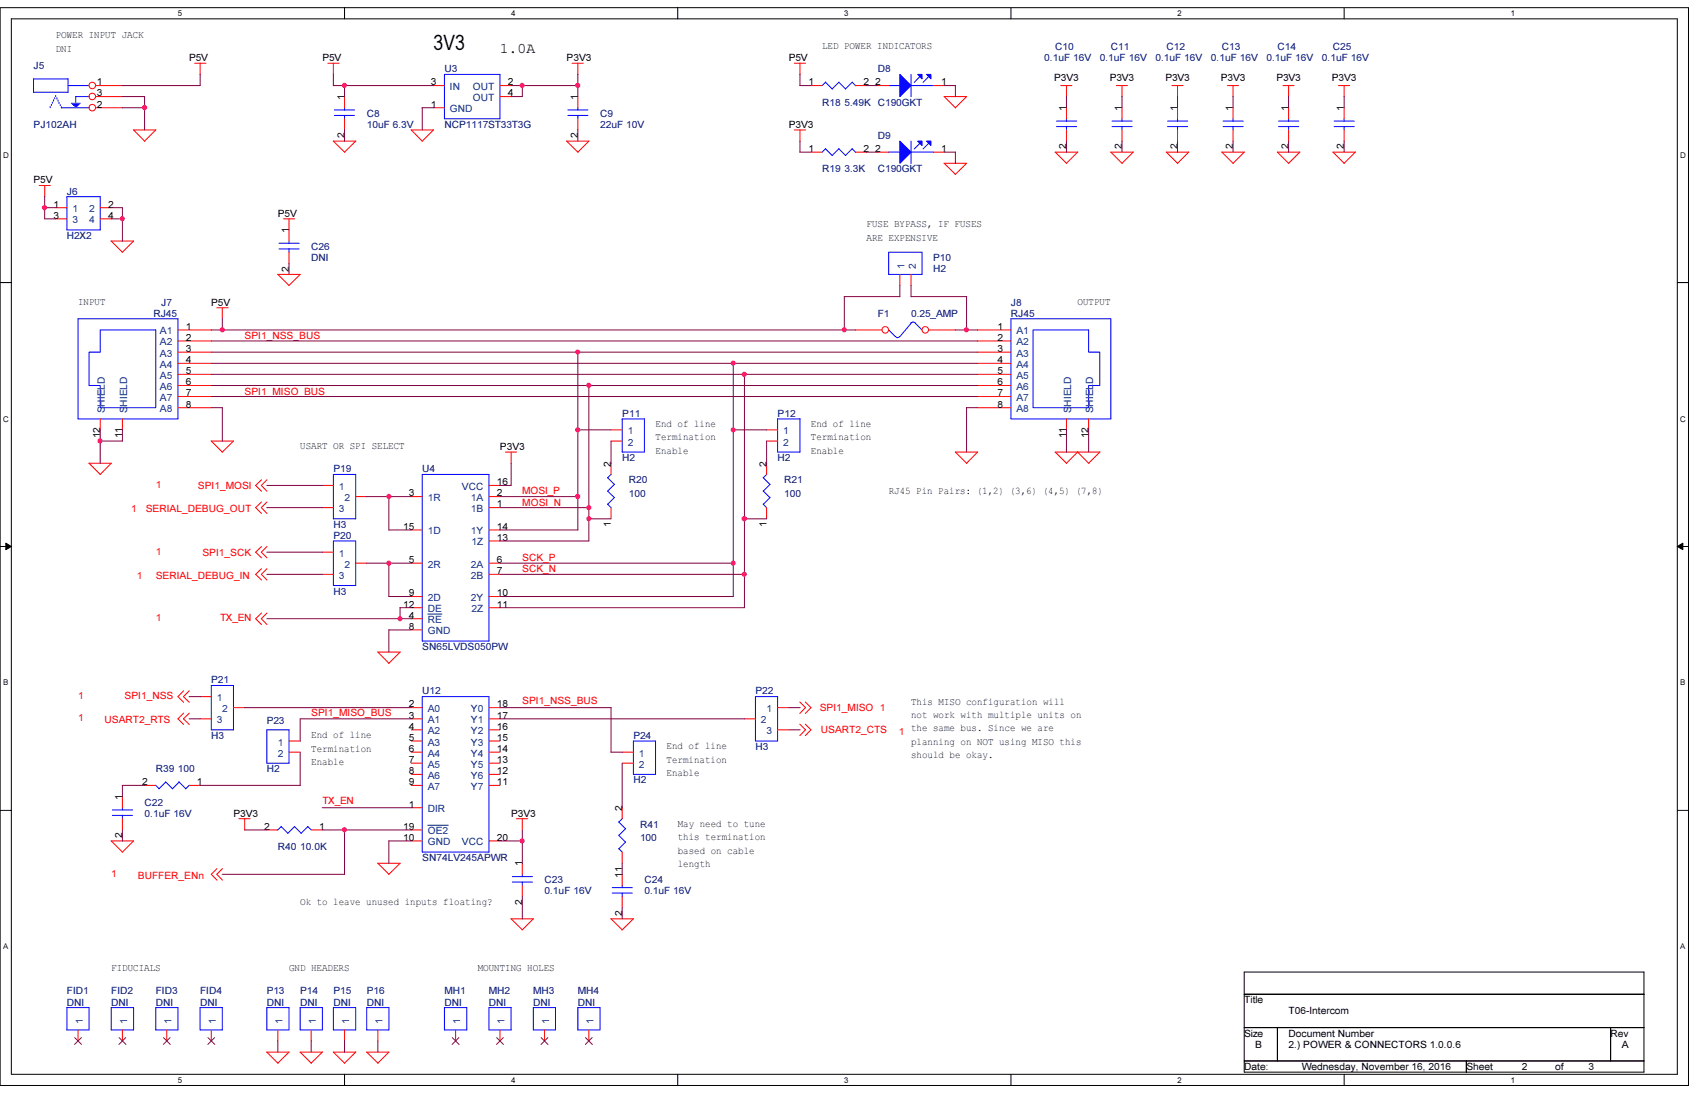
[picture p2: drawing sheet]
<svg xmlns="http://www.w3.org/2000/svg" width="432mm" height="279mm" viewBox="0 0 432 279" stroke-linecap="round" stroke-linejoin="round" font-family="sans-serif">
<path d="M0 1.9h428.6v273.6h-428.6zM2.9 4.8h422.9v267.8h-422.9z" fill="none" stroke="#000" stroke-width=".25"/>
<g fill="#fff">
<path d="M45.2 2.3h1.1v2.2h-1.1z"/>
<path d="M45.2 273h1.1v2.2h-1.1z"/>
</g>
<path d="M87.5 1.9v2.9M87.5 272.6v2.9" fill="none" stroke="#000" stroke-width=".25"/>
<g fill="#fff">
<path d="M129.8 2.3h1.1v2.2h-1.1z"/>
<path d="M129.8 273h1.1v2.2h-1.1z"/>
</g>
<path d="M172 1.9v2.9M172 272.6v2.9" fill="none" stroke="#000" stroke-width=".25"/>
<g fill="#fff">
<path d="M214.3 2.3h1.1v2.2h-1.1z"/>
<path d="M214.3 273h1.1v2.2h-1.1z"/>
</g>
<path d="M256.6 1.9v2.9M256.6 272.6v2.9" fill="none" stroke="#000" stroke-width=".25"/>
<g fill="#fff">
<path d="M298.9 2.3h1.1v2.2h-1.1z"/>
<path d="M298.9 273h1.1v2.2h-1.1z"/>
</g>
<path d="M341.2 1.9v2.9M341.2 272.6v2.9" fill="none" stroke="#000" stroke-width=".25"/>
<g fill="#fff">
<path d="M383.5 2.3h1.1v2.2h-1.1z"/>
<path d="M383.5 273h1.1v2.2h-1.1z"/>
<path d="M.8 38.2h1.4v2.3h-1.4z"/>
<path d="M426.5 38.2h1.4v2.3h-1.4z"/>
<path d="M.8 105.2h1.4v2.2h-1.4z"/>
<path d="M426.5 105.2h1.4v2.2h-1.4z"/>
</g>
<path d="M0 71.7h2.9M425.8 71.7h2.8" fill="none" stroke="#000" stroke-width=".25"/>
<g fill="#fff">
<path d="M.8 172.1h1.3v2.3h-1.3z"/>
<path d="M426.5 172.1h1.3v2.3h-1.3z"/>
</g>
<path d="M0 138.7h2.9M1.5 137.8l1.4 .9-1.4 .8zM425.8 138.7l1.4-.9v1.7zM425.8 138.7h2.8" fill="none" stroke="#000" stroke-width=".25"/>
<path d="M1.5 137.8l1.4 .9-1.4 .8zM425.8 138.7l1.4-.9v1.7z" fill="#000"/>
<g fill="#fff">
<path d="M.8 239.1h1.3v2.2h-1.3z"/>
<path d="M426.5 239.1h1.3v2.2h-1.3z"/>
</g>
<path d="M0 205.7h2.9M425.8 205.7h2.8M315.8 246.7h101.5v25.4h-101.5zM315.8 252.3h101.5M315.8 260.8h101.5M315.8 269.2h101.5M324.3 260.8v8.4M372.2 269.2v2.9M408.9 260.8v8.4" fill="none" stroke="#000" stroke-width=".25"/>
<g fill="none" stroke="#f00" stroke-width=".25">
<path d="M49.4 16h2.9M50.8 16v2.9M83.2 16h2.9M84.6 16v2.9M145.2 16h2.9M146.7 16v2.9M201.6 16h2.9M203.1 16v2.9M24.3 24.5h6.8M24.3 21.7h6.8M24.3 27.3h6.8M39.5 33h-5.6l2.8 2.9"/>
<path d="M39.6 32.9l-2.9 2.9M87.5 24.5v2.8M87.5 30.1v2.9M90.3 35.8h-5.7l2.9 2.9M90.3 35.8l-2.8 2.8M104.4 33h5.6M104.4 33l2.8 2.9M110.1 32.9l-2.9 2.9M143.8 35.8h5.7M143.8 35.8l2.9 2.9M149.5 35.8l-2.8 2.8M201.6 33h2.9"/>
<path d="M203.1 33v2.9M205.9 21.7h2.8M217.2 21.7h2.8M239.6 24.5l2.9 2.8M239.7 24.5h5.7M245.4 24.5l-2.9 2.9M267.8 38.6h5.8l-2.9 2.8M267.9 38.6l2.9 2.9M269.3 21.7h2.8M270.7 21.7v2.9M283.4 21.7h2.8M284.8 21.7v2.9"/>
<path d="M284.8 27.3v2.8M284.8 33v2.8M297.5 21.7h2.8M298.9 21.7v2.9M298.9 27.3v2.8M298.9 33v2.8M310.1 38.6h5.7M310.2 38.6l2.9 2.9M311.6 21.7h2.8M313 21.7v2.9M313 27.3v2.8M313 33v2.8"/>
<path d="M315.9 38.6l-2.9 2.8M324.2 38.6h5.7M324.3 38.6l2.9 2.9M325.7 21.7h2.8M327.1 21.7v2.9M330 38.6l-2.9 2.8M338.3 38.6h5.7M338.4 38.6l2.8 2.9M339.8 21.7h2.8M341.2 21.7v2.9M341.2 27.3v2.8M341.2 33v2.8"/>
<path d="M344.1 38.6l-2.9 2.8M9.9 47.1h2.9M11.3 47.1v2.9M72 55.5h2.8M73.4 55.5v2.9M239.6 41.4l2.9 2.8M239.7 41.4h5.7M245.4 41.4l-2.9 2.9M284.8 41.4l2.9-2.8h-5.8l3 2.9M298.9 41.4l2.9-2.8h-5.8l3 2.9M28.2 61.1l2.9 2.9M28.2 61.2h5.8"/>
<path d="M33.9 61.2l-2.9 2.9M55 78.1h2.9M56.4 78.1v2.8M73.4 72.4l-2.9-2.8h5.7l-2.9 2.9M28.2 117.6l-2.8 2.8M28.3 117.6h-5.7l2.8 2.8M53.6 111.9l2.8 2.8 2.9-2.8M53.6 111.9h5.7M128.3 114.7h2.8M129.8 114.7v2.9M155.1 111.9h2.8M155.1 109.1h2.8"/>
<path d="M194.6 111.9h2.8M194.6 109.1h2.8M194.6 117.6v2.8M242.5 114.7h5.7M242.5 114.7l2.9 2.9M248.2 114.7l-2.8 2.9M267.8 114.7h11.4M267.9 114.7l2.9 2.9M273.6 114.7l2.8 2.9M273.6 114.7l-2.9 2.9M279.2 114.7l-2.8 2.9M66.4 138.7l-1.5 1.4 1.5 1.5"/>
<path d="M66.4 121.8l-1.5 1.4 1.5 1.5M66.4 127.4l-1.5 1.4 1.5 1.5M67.8 138.7l-1.5 1.4 1.5 1.5M67.8 121.8l-1.5 1.4 1.5 1.5M67.8 127.4l-1.5 1.4 1.5 1.5M194.6 128.8v2.9M66.4 155.6l-1.5 1.4 1.5 1.5M66.4 144.3l-1.5 1.5 1.5 1.4M67.8 155.6l-1.5 1.4 1.5 1.5M67.8 144.3l-1.5 1.5 1.5 1.4M81.8 140.1h2.8M81.8 145.8h2.8"/>
<path d="M90.3 142.9h2.8M46.6 175.3l-1.4 1.5 1.4 1.4M48 175.3l-1.4 1.5 1.4 1.4M95.9 165.4l2.8 2.9M95.9 165.5h5.7M101.6 165.5l-2.9 2.9M203 178.1l1.5 1.5-1.5 1.5M204.4 178.1l1.5 1.5-1.5 1.5M46.6 181l-1.4 1.4 1.4 1.5M48 181l-1.4 1.4 1.4 1.5M157.9 190.9h2.9M157.9 193.7h2.9"/>
<path d="M203 183.8l1.5 1.4-1.5 1.5M204.4 183.8l1.5 1.4-1.5 1.5M28.2 213.4l2.9 2.8M28.2 213.4h5.8M31.1 202.1v2.9M31.1 207.8v2.8M33.9 213.4l-2.9 2.9M60.6 207.8h2.9M62.1 207.8v2.9M95.9 219l2.8 2.9M95.9 219.1h5.7M101.6 219.1l-2.9 2.8"/>
<path d="M131.1 207.8h2.9M132.6 207.8v2.9M157.9 205v2.8M157.9 216.2v2.9M55.1 220.4l-1.5 1.5 1.5 1.5M56.5 220.4l-1.5 1.5 1.5 1.5M129.7 233.1l2.9 2.9M129.8 233.2h5.6M135.4 233.2l-2.9 2.8M155.1 233.1l2.8 2.9M155.1 233.2h5.7M157.9 221.9v2.8"/>
<path d="M157.9 227.5v2.8M160.8 233.2l-2.9 2.8M19.8 261.4v2.8M70.5 261.4v2.8M73.4 267h-5.7l2.9 2.8M73.4 267l-2.9 2.8M76.2 267h5.6M76.2 267l2.8 2.8M81.9 267l-2.9 2.8M90.3 267h-5.7l2.9 2.8M90.3 267l-2.8 2.8M93 267h5.7"/>
<path d="M93.1 267l2.9 2.8M95.9 261.4v2.8M98.8 267l-2.9 2.8M115.7 261.4v2.8M149.5 261.4v2.8"/>
<circle cx="23.4" cy="27.3" r=".83"/>
<circle cx="23.4" cy="24.5" r=".83"/>
<circle cx="23.4" cy="21.7" r=".83"/>
</g>
<g fill="none" stroke="#00f" stroke-width=".25">
<path d="M8.5 20v3.4M8.5 23.4h8.8M8.5 20h8.8M12.7 27v.3M13 26.5v.3M13.3 25.9v.3M13.6 25.3v.4M13.9 24.8v.3M14.1 24.2v.3M14.4 24.8v.3M14.7 25.4v.3M15 26v.2"/>
<path d="M15.3 26.5v.3M15.6 27.1v.3M15.6 27.3h7M17.2 21.7h5.4M17.3 20v1.5M17.3 21.7v1.8M18.1 26.2h2.3M18.4 26.5h1.7M18.6 26.8h1.2M19 27.1h.6M22.6 24.5h-3.4v1.5M84.9 29.3h5.1"/>
<path d="M84.9 27.9h5.1M87.5 27.3v.6M87.5 29.3v.8M209.6 20.8l-.9 .9M212.9 20.9l1.8 1.7M213 20.8l-1.7 1.8-1.8-1.7M216.3 20.9l.9 .9M216.4 20.8l-1.8 1.8M282.3 32.1h5.1M282.3 30.7h5.1M284.8 30.1v.7M284.8 32.1v.9"/>
<path d="M296.4 32.1h5.1M296.4 30.7h5.1M298.9 30.1v.7M298.9 32.1v.9M310.5 32.1h5.1M310.5 30.7h5.1M313 30.1v.7M313 32.1v.9M338.7 32.1h5.1M338.7 30.7h5.1M341.2 30.1v.7M341.2 32.1v.9"/>
<path d="M157.9 106.3h5.7v8.4h-5.7zM197.4 106.3h5.7v8.4h-5.7zM84.6 137.3h5.7v11.3h-5.7zM193.7 127.9l.9 .9M193.7 124.6l1.8 1.7M193.7 121.2l1.8 1.7M194.6 120.4l-.8 .8M195.5 126.2l-1.7 1.8M195.5 122.9l-1.7 1.7M160.8 188h5.6v8.5h-5.6zM28.5 206.9h5.2M28.5 205.5h5.2"/>
<path d="M31.1 205v.6M31.1 206.9v.9M157.1 215.3l.8 .9M157.1 212l1.7 1.7M158 207.7l-.9 .9 1.7 1.7M158.8 213.7l-1.7 1.7M158.8 210.3l-1.7 1.7M155.4 226.7h5.1M155.4 225.3h5.1M157.9 224.7v.6M157.9 226.6v.9M17 255.7h5.6v5.7h-5.6z"/>
<path d="M67.7 255.7h5.7v5.7h-5.7zM93.1 255.7h5.6v5.7h-5.6zM112.8 255.7h5.7v5.7h-5.7zM146.7 255.7h5.6v5.7h-5.6z"/>
</g>
<path d="M19 263.3l1.7 1.7M20.7 263.3l-1.8 1.7M114.8 263.3l1.7 1.7M116.5 263.3l-1.7 1.7M148.6 263.3l1.8 1.7M150.3 263.3l-1.7 1.7" fill="none" stroke="#804000" stroke-width=".25"/>
<path d="M228.4 18.9l2.9 2.8-2.9 2.8z" fill="#00f"/>
<path d="M228.4 18.9l2.9 2.8-2.9 2.8z" fill="none" stroke="#00f" stroke-width=".25"/>
<path d="M233 18.9h1.1v1.1z" fill="#00f"/>
<path d="M233 18.9h1.1v1.1z" fill="none" stroke="#00f" stroke-width=".25"/>
<path d="M235.2 18.9h1.1v1.1z" fill="#00f"/>
<g fill="none" stroke="#00f" stroke-width=".25">
<path d="M112.8 18.9h14.1v11.2h-14.1zM231.3 18.9v5.7M233.5 19.4l-1.4 1.5M235.2 18.9h1.1v1.1zM235.8 19.4l-1.5 1.5M144.1 29.3h5.2M144.1 27.9h5.2M146.7 27.3v.6M146.7 29.3v.8M209.6 37.7l-.9 .9M212.9 37.8l1.8 1.7M213 37.7l-1.7 1.8-1.8-1.7"/>
<path d="M216.3 37.8l.9 .9M216.4 37.7l-1.8 1.8M225.6 21.7h2.9M231.3 21.7h5.6M324.6 32.1h5.1M324.6 30.7h5.1M327.1 30.1v.7M327.1 32.1v.9M70.8 63.2h5.1M70.8 61.7h5.1M73.4 61.2v.6M73.4 63.1v.9"/>
<path d="M256.6 80.9h25.4v25.4h-25.4zM262.3 83.7h14.1v5.7h2.8v8.4h-2.8v5.7h-14.1zM107.2 120.4h16.9v42.3h-16.9zM107.2 176.8h16.9v39.4h-16.9zM191.8 176.8h5.6v11.2h-5.6zM39.5 199.3l.9 .9M42 198.4l1.8 1.8M42.1 198.5l-1.8 1.7M48 199.3l-.9 .9M47.2 200.2l-1.8-1.8-1.7 1.8M28.2 255.7h5.7v5.7h-5.7zM39.5 255.7h5.7v5.7h-5.7z"/>
<path d="M76.2 255.7h5.6v5.7h-5.6z"/>
</g>
<g fill="none" stroke="#f00" stroke-width=".25">
<path d="M110 21.7h2.8M110 27.3h2.8M126.9 21.7h2.9M126.9 24.5h2.9M146.7 24.5v2.8M146.7 30.1v2.9M205.9 38.6h2.8M217.2 38.6h2.8M222.8 21.7h2.8M236.9 21.7h2.8M327.1 27.3v2.8M327.1 33v2.8"/>
<path d="M73.4 58.3v2.9M73.4 64v2.8M248.2 83.7h8.4M248.2 86.5h8.4M248.2 89.4h8.4M248.2 92.2h8.4M248.2 95h8.4M248.2 97.8h8.4M248.2 100.6h8.4M248.2 103.5h8.4M270.7 106.3v2.8M276.4 106.3v2.8"/>
<path d="M104.4 126h2.8M104.4 134.5h2.8M124.1 128.8h2.8M124.1 126h2.8M124.1 137.3h2.8M124.1 134.5h2.8M124.1 123.2h2.8M104.4 157h2.8M104.4 142.9h2.8M104.4 159.9h2.8M104.4 151.4h2.8M104.4 154.2h2.8"/>
<path d="M124.1 142.9h2.8M124.1 145.8h2.8M124.1 151.4h2.8M124.1 154.2h2.8M104.4 179.6h2.8M124.1 179.6h2.8M197.4 179.6h2.8M36.7 199.3h2.8M48 199.3h2.8M104.4 182.4h2.8M104.4 185.2h2.8M104.4 188h2.8"/>
<path d="M104.4 190.9h2.8M104.4 193.7h2.8M104.4 196.5h2.8M104.4 199.3h2.8M124.1 182.4h2.8M124.1 185.2h2.8M124.1 188h2.8M124.1 190.9h2.8M124.1 193.7h2.8M124.1 196.5h2.8M124.1 199.3h2.8M189 182.4h2.8"/>
<path d="M197.4 185.2h2.8M104.4 205h2.8M104.4 213.4h2.8M104.4 210.6h2.8M124.1 213.4h2.8M31.1 261.4v2.8M42.3 261.4v2.8M79 261.4v2.8"/>
</g>
<path d="M30.2 263.3l1.8 1.7M31.9 263.3l-1.7 1.7M41.5 263.3l1.7 1.7M43.2 263.3l-1.8 1.7" fill="none" stroke="#804000" stroke-width=".25"/>
<path d="M108.6 155.8h3.6M108.6 209.4h5.2" fill="none" stroke="#004080" stroke-width=".25"/>
<path d="M228.4 35.8l2.9 2.8-2.9 2.8z" fill="#00f"/>
<path d="M228.4 35.8l2.9 2.8-2.9 2.8z" fill="none" stroke="#00f" stroke-width=".25"/>
<path d="M233 35.8h1.1v1.1z" fill="#00f"/>
<path d="M233 35.8h1.1v1.1z" fill="none" stroke="#00f" stroke-width=".25"/>
<path d="M235.2 35.8h1.1v1.1z" fill="#00f"/>
<g fill="none" stroke="#00f" stroke-width=".25">
<path d="M225.6 38.6h2.9M231.3 35.8v5.7M231.3 38.6h5.6M233.5 36.4l-1.4 1.4M235.2 35.8h1.1v1.1zM235.8 36.4l-1.5 1.4M268.2 32.1h5.1M268.2 30.7h5.1M270.7 30.1v.7M270.7 32.1v.9M17 49.9h8.4v8.4h-8.4zM225.6 64h8.5v5.6h-8.5z"/>
<path d="M19.8 80.9h25.4v25.4h-25.4zM25.4 83.7h14.1v19.8h-14.1v-5.7h-2.8v-8.4h2.8zM225.6 83.7l1.7 1.7M227.3 85.3l.5 .4 .5-.3M231.2 82a.94 .94 0 0 1 1.2 0M231.3 82l-2.9 3.4M232.3 82l1.8 1.7M84.6 120.4h5.7v11.3h-5.7zM154.2 127.9l.9 .9M154.2 124.6l1.8 1.7M154.2 121.2l1.8 1.7M155.2 120.4l-.9 .8"/>
<path d="M156 126.2l-1.7 1.8M156 122.9l-1.7 1.7M53.6 173.9h5.7v11.3h-5.7zM67.7 185.2h5.7v8.5h-5.7zM71.3 209.7l1.8 1.8M71.4 209.8l-.9 .9M74.7 209.7l1.8 1.8M74.8 209.8l-1.8 1.7M79 210.6l-.9-.9-1.7 1.8M130 223.9h5.2M130 222.5h5.2M132.6 221.9v.6"/>
<path d="M132.6 223.8v.9M50.8 255.7h5.6v5.7h-5.6zM84.6 255.7h5.7v5.7h-5.7zM124.1 255.7h5.7v5.7h-5.7zM135.4 255.7h5.6v5.7h-5.6z"/>
</g>
<g fill="none" stroke="#f00" stroke-width=".25">
<path d="M222.8 38.6h2.8M236.9 38.6h2.8M270.7 27.3v2.8M270.7 33v2.8M14.1 52.7h2.9M14.1 55.5h2.9M25.4 52.7h2.8M25.4 55.5h2.8M228.4 69.6v2.8M231.3 69.6v2.8M45.2 83.7h8.4M45.2 86.5h8.4"/>
<path d="M45.2 89.4h8.4M45.2 92.2h8.4M45.2 95h8.4M45.2 97.8h8.4M217.2 83.7h6.7M235.8 83.7h6.7M25.4 106.3v2.8M31.1 106.3v2.8M45.2 100.6h8.4M45.2 103.5h8.4M155.1 117.6v2.8M81.8 123.2h2.8"/>
<path d="M81.8 128.8h2.8M90.3 126h2.8M155.1 128.8v2.9M50.8 176.8h2.8M59.3 179.6h2.8M50.8 182.4h2.8M73.4 188h2.8M73.4 190.9h2.8M67.7 210.6h2.8M79 210.6h2.8M132.6 219.1v2.8M132.6 224.7v2.8"/>
<path d="M53.6 261.4v2.8M87.5 261.4v2.8M126.9 261.4v2.8M138.2 261.4v2.8"/>
<circle cx="224.7" cy="83.7" r=".83"/>
<circle cx="234.9" cy="83.7" r=".83"/>
</g>
<path d="M52.8 263.3l1.7 1.7M54.5 263.3l-1.8 1.7M126.1 263.3l1.7 1.7M127.8 263.3l-1.8 1.7M137.4 263.3l1.7 1.7M139.1 263.3l-1.8 1.7" fill="none" stroke="#804000" stroke-width=".25"/>
<g fill="none" stroke="#800040" stroke-width=".25">
<path d="M50.8 18.8v2.9h-19.8M84.6 18.8v2.9h25.4M146.7 18.8v5.7M203.1 18.8v2.9M31 27.3h5.7M31 24.5h5.7v8.5M87.5 21.7v2.8M87.5 32.9v2.9M107.1 27.3h2.9M107.2 27.3v5.7M129.7 21.7h17M132.6 21.7v2.8h-2.9"/>
<path d="M146.7 32.9v2.9M203 21.7h2.9M203 38.6h2.9M203.1 35.8v2.8M219.9 21.7h2.9M219.9 38.6h2.9M239.6 21.7h2.9v2.8M239.6 38.6h2.9v2.8M270.7 24.5v2.8M270.7 35.8v2.8M284.8 24.5v2.8M284.8 35.8v2.8"/>
<path d="M298.9 24.5v2.8M298.9 35.8v2.8M313 24.5v2.8M313 35.8v2.8M327.1 24.5v2.8M327.1 35.8v2.8M341.2 24.5v2.8M341.2 35.8v2.8M11.3 52.7h2.8M11.3 55.5h2.8M11.3 49.9v5.6M28.2 52.7h2.9v8.5"/>
<path d="M28.2 55.5h2.9M73.4 66.8v2.9M228.4 75.3h-14.1v8.5M228.4 72.4v2.9M231.3 72.4v2.9M231.3 75.3h14.1M245.4 75.3v8.5M53.6 83.7h163.6M53.6 89.4h194.6M53.6 95h194.6M53.6 86.5h194.6M53.6 92.2h194.6"/>
<path d="M53.6 97.8h194.6M56.4 80.9v2.9M146.7 89.3v45.2M149.5 97.8v39.5M186.1 92.2v59.2M189 95v59.2h-62.1M242.5 83.7h5.7M25.4 109.1v8.5M31.1 109.1v2.9l-5.7-.1M53.6 100.6h194.6M53.6 103.5h2.9M56.4 103.5v8.5"/>
<path d="M129.8 117.5v5.7h-2.9M146.6 109.1h8.5M155.1 111.9v5.7M186.1 109.1h8.5M194.6 111.9v5.7M248.2 103.5h-2.9l.1 11.2M270.7 109.1v5.6M276.4 109.1v5.6M67.7 128.8h14.1M67.7 123.2h14.2M93 126h11.4M98.7 134.5h5.7"/>
<path d="M98.7 126v8.5M126.9 134.5h19.8M126.9 126h19.8M126.9 128.8h22.6M126.9 137.3h22.6M149.4 131.7h5.7M188.9 131.7h5.7M67.7 157h36.7M67.7 145.8h14.2M67.7 140.1h14.2M93 142.9h11.4M98.7 159.9h5.7"/>
<path d="M98.7 151.4h5.7M98.7 142.9v8.5M98.7 159.8v5.7M104.4 154.2h-2.9l.1 2.9M126.9 151.4h59.3M126.9 142.9h59.3M126.9 145.8h62.1M48 176.8h2.8M62.1 179.6h42.3M126.9 179.6h28.3M155.1 179.6v11.3h2.9M200.2 179.6h2.9"/>
<path d="M31 199.3h5.7M31.1 199.3v2.9M48 182.4h2.8M76.2 190.9v8.4h-25.4M104.4 182.4h-28.2v5.7M126.9 182.4h62.1M157.9 193.7v11.3M200.2 185.2h2.9M31.1 210.6v2.8M62.1 210.6h5.7M81.8 205h22.6M81.8 210.6h22.6"/>
<path d="M87.5 210.6v11.3M98.7 213.4h5.7M98.7 213.4v5.7M126.9 213.4h5.7M132.6 210.6v8.5M157.9 219.1v2.8M56.4 221.9h31.1M132.6 227.5v5.7M157.9 230.3v2.9M70.5 264.1v2.9M79 264.1v2.9M87.5 264.1v2.9"/>
<path d="M95.9 264.1v2.9"/>
</g>
<circle cx="87.4" cy="21.7" r=".55" fill="#f0f"/>
<circle cx="87.4" cy="21.7" r=".55" fill="none" stroke="#f0f" stroke-width=".25"/>
<circle cx="146.6" cy="21.7" r=".56" fill="#f0f"/>
<circle cx="146.6" cy="21.7" r=".56" fill="none" stroke="#f0f" stroke-width=".25"/>
<circle cx="132.5" cy="21.7" r=".56" fill="#f0f"/>
<circle cx="132.5" cy="21.7" r=".56" fill="none" stroke="#f0f" stroke-width=".25"/>
<circle cx="36.7" cy="27.3" r=".56" fill="#f0f"/>
<circle cx="36.7" cy="27.3" r=".56" fill="none" stroke="#f0f" stroke-width=".25"/>
<circle cx="31" cy="55.5" r=".55" fill="#f0f"/>
<circle cx="31" cy="55.5" r=".55" fill="none" stroke="#f0f" stroke-width=".25"/>
<circle cx="11.3" cy="52.7" r=".56" fill="#f0f"/>
<circle cx="11.3" cy="52.7" r=".56" fill="none" stroke="#f0f" stroke-width=".25"/>
<circle cx="25.4" cy="111.9" r=".56" fill="#f0f"/>
<circle cx="25.4" cy="111.9" r=".56" fill="none" stroke="#f0f" stroke-width=".25"/>
<circle cx="146.6" cy="89.3" r=".55" fill="#f0f"/>
<circle cx="146.6" cy="89.3" r=".55" fill="none" stroke="#f0f" stroke-width=".25"/>
<circle cx="186.1" cy="92.2" r=".55" fill="#f0f"/>
<circle cx="186.1" cy="92.2" r=".55" fill="none" stroke="#f0f" stroke-width=".25"/>
<circle cx="149.5" cy="97.8" r=".56" fill="#f0f"/>
<circle cx="149.5" cy="97.8" r=".56" fill="none" stroke="#f0f" stroke-width=".25"/>
<circle cx="101.5" cy="157" r=".55" fill="#f0f"/>
<circle cx="101.5" cy="157" r=".55" fill="none" stroke="#f0f" stroke-width=".25"/>
<circle cx="98.7" cy="142.9" r=".56" fill="#f0f"/>
<circle cx="98.7" cy="142.9" r=".56" fill="none" stroke="#f0f" stroke-width=".25"/>
<circle cx="98.7" cy="126" r=".56" fill="#f0f"/>
<circle cx="98.7" cy="126" r=".56" fill="none" stroke="#f0f" stroke-width=".25"/>
<circle cx="214.3" cy="83.7" r=".55" fill="#f0f"/>
<circle cx="214.3" cy="83.7" r=".55" fill="none" stroke="#f0f" stroke-width=".25"/>
<circle cx="245.3" cy="83.7" r=".56" fill="#f0f"/>
<circle cx="245.3" cy="83.7" r=".56" fill="none" stroke="#f0f" stroke-width=".25"/>
<circle cx="56.4" cy="83.7" r=".56" fill="#f0f"/>
<circle cx="56.4" cy="83.7" r=".56" fill="none" stroke="#f0f" stroke-width=".25"/>
<circle cx="146.6" cy="126" r=".56" fill="#f0f"/>
<circle cx="146.6" cy="126" r=".56" fill="none" stroke="#f0f" stroke-width=".25"/>
<circle cx="149.5" cy="128.8" r=".56" fill="#f0f"/>
<circle cx="149.5" cy="128.8" r=".56" fill="none" stroke="#f0f" stroke-width=".25"/>
<circle cx="186.1" cy="142.9" r=".55" fill="#f0f"/>
<circle cx="186.1" cy="142.9" r=".55" fill="none" stroke="#f0f" stroke-width=".25"/>
<circle cx="188.9" cy="145.7" r=".55" fill="#f0f"/>
<circle cx="188.9" cy="145.7" r=".55" fill="none" stroke="#f0f" stroke-width=".25"/>
<circle cx="188.9" cy="131.6" r=".55" fill="#f0f"/>
<circle cx="188.9" cy="131.6" r=".55" fill="none" stroke="#f0f" stroke-width=".25"/>
<circle cx="149.5" cy="131.6" r=".55" fill="#f0f"/>
<circle cx="149.5" cy="131.6" r=".55" fill="none" stroke="#f0f" stroke-width=".25"/>
<circle cx="146.6" cy="109.1" r=".56" fill="#f0f"/>
<circle cx="146.6" cy="109.1" r=".56" fill="none" stroke="#f0f" stroke-width=".25"/>
<circle cx="188.9" cy="131.6" r=".55" fill="#f0f"/>
<circle cx="188.9" cy="131.6" r=".55" fill="none" stroke="#f0f" stroke-width=".25"/>
<circle cx="186.1" cy="109.1" r=".55" fill="#f0f"/>
<circle cx="186.1" cy="109.1" r=".55" fill="none" stroke="#f0f" stroke-width=".25"/>
<circle cx="188.9" cy="95" r=".56" fill="#f0f"/>
<circle cx="188.9" cy="95" r=".56" fill="none" stroke="#f0f" stroke-width=".25"/>
<circle cx="132.5" cy="213.4" r=".56" fill="#f0f"/>
<circle cx="132.5" cy="213.4" r=".56" fill="none" stroke="#f0f" stroke-width=".25"/>
<circle cx="87.4" cy="210.6" r=".55" fill="#f0f"/>
<circle cx="87.4" cy="210.6" r=".55" fill="none" stroke="#f0f" stroke-width=".25"/>
<text font-size="5.4" x="110" y="12.6">3V3</text>
<text font-size="3.7" x="126.9" y="13.4">1.0A</text>
<g font-size="2.5">
<text x="14.1" y="9.7">POWER INPUT JACK</text>
<text x="14.1" y="13.1">DNI</text>
<text x="48" y="15.5">P5V</text>
<text x="81.8" y="15.5">P5V</text>
<text x="143.8" y="15.5">P3V3</text>
<text x="200.2" y="15.5">P5V</text>
<text x="208.7" y="12.5">LED POWER INDICATORS</text>
<text x="24.6" y="21.7">1</text>
<text x="109.4" y="21.7">3</text>
<text x="128.9" y="21.7">2</text>
<text x="205.3" y="21.7">1</text>
<text x="219.2" y="21.7">2</text>
<text x="222.2" y="21.7">2</text>
<text x="238.9" y="21.7">1</text>
<text x="267.6" y="20.6">P3V3</text>
<text x="281.7" y="20.6">P3V3</text>
<text x="295.8" y="20.6">P3V3</text>
<text x="309.9" y="20.6">P3V3</text>
<text x="324" y="20.6">P3V3</text>
<text x="338.1" y="20.6">P3V3</text>
<text x="24.6" y="27.3">2</text>
<text x="24.6" y="24.5">3</text>
<text x="87.4" y="25.4" transform="rotate(-90 87.4 25.4)">1</text>
<text x="109.4" y="27.3">1</text>
<text x="128.9" y="24.5">4</text>
<text x="146.6" y="25.4" transform="rotate(-90 146.6 25.4)">1</text>
<text x="270.7" y="28.2" transform="rotate(-90 270.7 28.2)">1</text>
<text x="284.8" y="28.2" transform="rotate(-90 284.8 28.2)">1</text>
<text x="298.9" y="28.2" transform="rotate(-90 298.9 28.2)">1</text>
<text x="313" y="28.2" transform="rotate(-90 313 28.2)">1</text>
<text x="327.1" y="28.2" transform="rotate(-90 327.1 28.2)">1</text>
<text x="341.2" y="28.2" transform="rotate(-90 341.2 28.2)">1</text>
<text x="87.4" y="35.1" transform="rotate(-90 87.4 35.1)">2</text>
<text x="146.6" y="35.1" transform="rotate(-90 146.6 35.1)">2</text>
<text x="200.2" y="32.4">P3V3</text>
<text x="205.3" y="38.6">1</text>
<text x="219.2" y="38.6">2</text>
<text x="222.2" y="38.6">2</text>
<text x="238.9" y="38.6">1</text>
<text x="270.7" y="37.9" transform="rotate(-90 270.7 37.9)">2</text>
<text x="284.8" y="37.9" transform="rotate(-90 284.8 37.9)">2</text>
<text x="298.9" y="37.9" transform="rotate(-90 298.9 37.9)">2</text>
<text x="313" y="37.9" transform="rotate(-90 313 37.9)">2</text>
<text x="327.1" y="37.9" transform="rotate(-90 327.1 37.9)">2</text>
<text x="341.2" y="37.9" transform="rotate(-90 341.2 37.9)">2</text>
<text x="8.5" y="46.5">P5V</text>
<text x="13.5" y="52.7">1</text>
<text x="27.4" y="52.7">2</text>
<text x="13.5" y="55.5">3</text>
<text x="27.4" y="55.5">4</text>
<text x="70.5" y="55">P5V</text>
<text x="73.3" y="59.2" transform="rotate(-90 73.3 59.2)">1</text>
<text x="220" y="57.6">FUSE BYPASS, IF FUSES</text>
<text x="220" y="61">ARE EXPENSIVE</text>
<text x="73.3" y="69" transform="rotate(-90 73.3 69)">2</text>
<text x="19.8" y="77.3">INPUT</text>
<text x="53.6" y="77.6">P5V</text>
<text x="273.6" y="77.3">OUTPUT</text>
<text x="47.2" y="83.7">1</text>
<text x="253.2" y="83.7">1</text>
<text x="47.2" y="86.5">2</text>
<text x="47.2" y="89.3">3</text>
<text x="253.2" y="86.5">2</text>
<text x="253.2" y="89.3">3</text>
<text x="47.2" y="92.2">4</text>
<text x="47.2" y="95">5</text>
<text x="253.2" y="92.2">4</text>
<text x="253.2" y="95">5</text>
<text x="47.2" y="97.8">6</text>
<text x="47.2" y="100.6">7</text>
<text x="253.2" y="97.8">6</text>
<text x="253.2" y="100.6">7</text>
<text x="47.2" y="103.4">8</text>
<text x="253.2" y="103.4">8</text>
<text x="25.4" y="111.3" transform="rotate(-90 25.4 111.3)">12</text>
<text x="31" y="111.3" transform="rotate(-90 31 111.3)">11</text>
<text x="166.4" y="108.4">End of line</text>
<text x="166.4" y="111.8">Termination</text>
<text x="205.9" y="108.4">End of line</text>
<text x="205.9" y="111.8">Termination</text>
<text x="270.7" y="111.3" transform="rotate(-90 270.7 111.3)">11</text>
<text x="276.3" y="111.3" transform="rotate(-90 276.3 111.3)">12</text>
<text x="76.2" y="114">USART OR SPI SELECT</text>
<text x="126.9" y="114.2">P3V3</text>
<text x="155.1" y="118.4" transform="rotate(-90 155.1 118.4)">2</text>
<text x="166.4" y="115.1">Enable</text>
<text x="194.6" y="118.4" transform="rotate(-90 194.6 118.4)">2</text>
<text x="205.9" y="115.1">Enable</text>
<text x="103.8" y="126">3</text>
<text x="126.1" y="123.1">16</text>
<text x="126.1" y="126">2</text>
<text x="225.6" y="125.3">RJ45 Pin Pairs: (1,2) (3,6) (4,5) (7,8)</text>
<text x="126.1" y="128.8">1</text>
<text x="102.3" y="134.5">15</text>
<text x="126.1" y="137.2">13</text>
<text x="126.1" y="134.5">14</text>
<text x="155.1" y="133.8" transform="rotate(-90 155.1 133.8)">1</text>
<text x="194.6" y="133.8" transform="rotate(-90 194.6 133.8)">1</text>
<text x="103.8" y="142.9">5</text>
<text x="126.1" y="142.9">6</text>
<text x="126.1" y="145.7">7</text>
<text x="102.3" y="154.2">12</text>
<text x="103.8" y="151.3">9</text>
<text x="126.1" y="151.3">10</text>
<text x="126.1" y="154.2">11</text>
<text x="103.8" y="157">4</text>
<text x="103.8" y="159.8">8</text>
<text x="103.8" y="179.5">2</text>
<text x="126.1" y="179.5">18</text>
<text x="231.3" y="178.9">This MISO configuration will</text>
<text x="103.8" y="182.4">3</text>
<text x="103.8" y="185.2">4</text>
<text x="126.1" y="182.4">17</text>
<text x="126.1" y="185.2">16</text>
<text x="231.3" y="182.2">not work with multiple units on</text>
<text x="231.3" y="185.6">the same bus. Since we are</text>
<text x="79" y="187.3">End of line</text>
<text x="79" y="190.7">Termination</text>
<text x="103.8" y="188">5</text>
<text x="103.8" y="190.8">6</text>
<text x="126.1" y="188">15</text>
<text x="126.1" y="190.8">14</text>
<text x="169.2" y="190.1">End of line</text>
<text x="231.3" y="189">planning on NOT using MISO this</text>
<text x="79" y="194.1">Enable</text>
<text x="103.8" y="193.6">7</text>
<text x="103.8" y="196.5">8</text>
<text x="126.1" y="193.6">13</text>
<text x="126.1" y="196.5">12</text>
<text x="169.2" y="193.5">Termination</text>
<text x="169.2" y="196.9">Enable</text>
<text x="231.3" y="192.4">should be okay.</text>
<text x="31" y="203" transform="rotate(-90 31 203)">1</text>
<text x="36.1" y="199.3">2</text>
<text x="50" y="199.3">1</text>
<text x="103.8" y="199.3">9</text>
<text x="126.1" y="199.3">11</text>
<text x="59.3" y="207.3">P3V3</text>
<text x="103.8" y="204.9">1</text>
<text x="129.8" y="207.3">P3V3</text>
<text x="157.9" y="205.8" transform="rotate(-90 157.9 205.8)">2</text>
<text x="172" y="209.8">May need to tune</text>
<text x="31" y="212.7" transform="rotate(-90 31 212.7)">2</text>
<text x="67.1" y="210.6">2</text>
<text x="81" y="210.6">1</text>
<text x="102.3" y="213.4">10</text>
<text x="102.3" y="210.6">19</text>
<text x="126.1" y="213.4">20</text>
<text x="172" y="213.2">this termination</text>
<text x="132.5" y="219.9" transform="rotate(-90 132.5 219.9)">1</text>
<text x="172" y="216.6">based on cable</text>
<text x="172" y="220">length</text>
<text x="157.9" y="222.7" transform="rotate(-90 157.9 222.7)">11</text>
<text x="76.2" y="229.6">Ok to leave unused inputs floating?</text>
<text x="132.5" y="229.7" transform="rotate(-90 132.5 229.7)">2</text>
<text x="157.9" y="232.5" transform="rotate(-90 157.9 232.5)">2</text>
<text x="28.2" y="246.5">FIDUCIALS</text>
<text x="73.4" y="246.5">GND HEADERS</text>
<text x="121.3" y="246.5">MOUNTING HOLES</text>
<text x="315.8" y="254.6">Title</text>
<text x="327.1" y="257.4">T06-Intercom</text>
<text x="315.8" y="263.1">Size</text>
<text x="327.1" y="263.1">Document Number</text>
<text x="408.9" y="263.1">Rev</text>
<text x="318.6" y="265.9">B</text>
<text x="327.1" y="265.9">2.) POWER &amp; CONNECTORS 1.0.0.6</text>
<text x="411.7" y="265.9">A</text>
<text x="315.8" y="271.5">Date:</text>
<text x="330.5" y="271.5">Wednesday, November 16, 2016</text>
<text x="372.2" y="271.5">Sheet</text>
<text x="386.3" y="271.5">2</text>
<text x="394.8" y="271.5">of</text>
<text x="403.2" y="271.5">3</text>
</g>
<g font-size="2.5" fill="#000080">
<text x="8.5" y="17.5">J5</text>
<text x="265.1" y="15.5">0.1uF 16V</text>
<text x="267.9" y="12.7">C10</text>
<text x="279.2" y="15.5">0.1uF 16V</text>
<text x="282" y="12.7">C11</text>
<text x="293.3" y="15.5">0.1uF 16V</text>
<text x="296.1" y="12.7">C12</text>
<text x="307.4" y="15.5">0.1uF 16V</text>
<text x="310.2" y="12.7">C13</text>
<text x="321.5" y="15.5">0.1uF 16V</text>
<text x="324.3" y="12.7">C14</text>
<text x="335.6" y="15.5">0.1uF 16V</text>
<text x="338.4" y="12.7">C25</text>
<text x="112.8" y="18.3">U3</text>
<text x="222.8" y="18.3">D8</text>
<text x="93.1" y="29.6">C8</text>
<text x="152.3" y="29.6">C9</text>
<text x="208.7" y="26.8">R18 5.49K C190GKT</text>
<text x="8.5" y="32.4">PJ102AH</text>
<text x="93.1" y="32.4">10uF 6.3V</text>
<text x="112.8" y="32.4">NCP1117ST33T3G</text>
<text x="152.3" y="32.4">22uF 10V</text>
<text x="222.8" y="35.3">D9</text>
<text x="208.7" y="43.7">R19 3.3K</text>
<text x="222.8" y="43.7">C190GKT</text>
<text x="17" y="49.4">J6</text>
<text x="17" y="60.6">H2X2</text>
<text x="79" y="63.5">C26</text>
<text x="79" y="66.3">DNI</text>
<text x="236.9" y="66.3">P10</text>
<text x="236.9" y="69.1">H2</text>
<text x="40.9" y="77.6">J7</text>
<text x="256.6" y="77.6">J8</text>
<text x="38.9" y="80.4">RJ45</text>
<text x="222.8" y="80.4">F1</text>
<text x="231.3" y="80.4">0.25_AMP</text>
<text x="256.6" y="80.4">RJ45</text>
<text x="157.9" y="105.7">P11</text>
<text x="197.4" y="105.7">P12</text>
<text x="84.6" y="119.8">P19</text>
<text x="107.2" y="119.8">U4</text>
<text x="157.9" y="117">H2</text>
<text x="197.4" y="117">H2</text>
<text x="159.6" y="122.7">R20</text>
<text x="199.1" y="122.7">R21</text>
<text x="159.6" y="126.1">100</text>
<text x="199.1" y="126.1">100</text>
<text x="84.6" y="136.8">P20</text>
<text x="84.6" y="133.9">H3</text>
<text x="84.6" y="150.9">H3</text>
<text x="107.2" y="165">SN65LVDS050PW</text>
<text x="53.6" y="173.4">P21</text>
<text x="107.2" y="176.2">U12</text>
<text x="191.8" y="176.2">P22</text>
<text x="67.7" y="183.9">P23</text>
<text x="53.6" y="187.5">H3</text>
<text x="160.8" y="187.5">P24</text>
<text x="191.8" y="190.3">H3</text>
<text x="39.5" y="196">R39 100</text>
<text x="67.7" y="196">H2</text>
<text x="160.8" y="198.8">H2</text>
<text x="36.7" y="204.4">C22</text>
<text x="36.7" y="207.3">0.1uF 16V</text>
<text x="70.5" y="215.7">R40 10.0K</text>
<text x="162.5" y="210.1">R41</text>
<text x="162.5" y="213.4">100</text>
<text x="107.2" y="218.5">SN74LV245APWR</text>
<text x="138.2" y="224.2">C23</text>
<text x="138.2" y="227">0.1uF 16V</text>
<text x="163.6" y="224.2">C24</text>
<text x="163.6" y="227">0.1uF 16V</text>
<text x="17" y="252.3">FID1</text>
<text x="17" y="255.2">DNI</text>
<text x="28.2" y="252.3">FID2</text>
<text x="28.2" y="255.2">DNI</text>
<text x="39.5" y="252.3">FID3</text>
<text x="39.5" y="255.2">DNI</text>
<text x="50.8" y="252.3">FID4</text>
<text x="50.8" y="255.2">DNI</text>
<text x="67.7" y="252.3">P13</text>
<text x="67.7" y="255.2">DNI</text>
<text x="76.2" y="252.3">P14</text>
<text x="76.2" y="255.2">DNI</text>
<text x="84.6" y="252.3">P15</text>
<text x="84.6" y="255.2">DNI</text>
<text x="93.1" y="252.3">P16</text>
<text x="93.1" y="255.2">DNI</text>
<text x="112.8" y="252.3">MH1</text>
<text x="112.8" y="255.2">DNI</text>
<text x="124.1" y="252.3">MH2</text>
<text x="124.1" y="255.2">DNI</text>
<text x="135.4" y="252.3">MH3</text>
<text x="135.4" y="255.2">DNI</text>
<text x="146.7" y="252.3">MH4</text>
<text x="146.7" y="255.2">DNI</text>
</g>
<g font-size="2.5" fill="#004080">
<text x="114.2" y="22.9">IN</text>
<text x="120.1" y="22.9">OUT</text>
<text x="114.2" y="28.5">GND</text>
<text x="120.1" y="25.7">OUT</text>
<text x="18.4" y="53.8">1</text>
<text x="22.6" y="53.8">2</text>
<text x="18.4" y="56.7">3</text>
<text x="22.6" y="56.7">4</text>
<text x="229.6" y="68.2" transform="rotate(-90 229.6 68.2)">1</text>
<text x="232.5" y="68.2" transform="rotate(-90 232.5 68.2)">2</text>
<text x="40.6" y="84.9">A1</text>
<text x="40.6" y="87.7">A2</text>
<text x="258" y="84.9">A1</text>
<text x="258" y="87.7">A2</text>
<text x="40.6" y="90.5">A3</text>
<text x="40.6" y="93.3">A4</text>
<text x="258" y="90.5">A3</text>
<text x="258" y="93.3">A4</text>
<text x="40.6" y="96.1">A5</text>
<text x="40.6" y="99">A6</text>
<text x="40.6" y="101.8">A7</text>
<text x="258" y="96.1">A5</text>
<text x="258" y="99">A6</text>
<text x="258" y="101.8">A7</text>
<text x="26.6" y="104.9" transform="rotate(-90 26.6 104.9)">SHIELD</text>
<text x="32.3" y="104.9" transform="rotate(-90 32.3 104.9)">SHIELD</text>
<text x="40.6" y="104.6">A8</text>
<text x="258" y="104.6">A8</text>
<text x="271.9" y="104.9" transform="rotate(-90 271.9 104.9)">SHIELD</text>
<text x="277.5" y="104.9" transform="rotate(-90 277.5 104.9)">SHIELD</text>
<text x="159.3" y="110.2">1</text>
<text x="159.3" y="113.1">2</text>
<text x="198.8" y="110.2">1</text>
<text x="198.8" y="113.1">2</text>
<text x="86" y="124.3">1</text>
<text x="117.3" y="124.3">VCC</text>
<text x="86" y="130">3</text>
<text x="87.5" y="127.2">2</text>
<text x="108.6" y="127.2">1R</text>
<text x="119.5" y="130">1B</text>
<text x="119.5" y="127.2">1A</text>
<text x="108.6" y="135.6">1D</text>
<text x="119.5" y="135.6">1Y</text>
<text x="86" y="141.3">1</text>
<text x="119.7" y="138.4">1Z</text>
<text x="86" y="146.9">3</text>
<text x="87.5" y="144.1">2</text>
<text x="108.6" y="144.1">2R</text>
<text x="119.5" y="146.9">2B</text>
<text x="119.5" y="144.1">2A</text>
<text x="108.6" y="152.5">2D</text>
<text x="108.6" y="155.4">DE</text>
<text x="119.5" y="152.5">2Y</text>
<text x="119.7" y="155.4">2Z</text>
<text x="108.6" y="158.2">RE</text>
<text x="108.6" y="161">GND</text>
<text x="55" y="177.9">1</text>
<text x="55" y="183.6">3</text>
<text x="56.4" y="180.7">2</text>
<text x="108.6" y="180.7">A0</text>
<text x="108.6" y="183.6">A1</text>
<text x="119.5" y="180.7">Y0</text>
<text x="119.5" y="183.6">Y1</text>
<text x="193.2" y="183.6">2</text>
<text x="194.6" y="180.7">1</text>
<text x="70.5" y="189.2">1</text>
<text x="108.6" y="186.4">A2</text>
<text x="108.6" y="189.2">A3</text>
<text x="119.5" y="186.4">Y2</text>
<text x="119.5" y="189.2">Y3</text>
<text x="194.6" y="186.4">3</text>
<text x="70.5" y="192">2</text>
<text x="108.6" y="192">A4</text>
<text x="108.6" y="194.8">A5</text>
<text x="108.6" y="197.7">A6</text>
<text x="119.5" y="192">Y4</text>
<text x="119.5" y="194.8">Y5</text>
<text x="119.5" y="197.7">Y6</text>
<text x="162.2" y="192">1</text>
<text x="162.2" y="194.8">2</text>
<text x="108.6" y="200.4">A7</text>
<text x="119.5" y="200.4">Y7</text>
<text x="108.6" y="206.1">DIR</text>
<text x="108.6" y="214.5">GND</text>
<text x="108.6" y="211.8">OE2</text>
<text x="117.3" y="214.5">VCC</text>
<text x="21" y="260" transform="rotate(-90 21 260)">1</text>
<text x="32.3" y="260" transform="rotate(-90 32.3 260)">1</text>
<text x="43.5" y="260" transform="rotate(-90 43.5 260)">1</text>
<text x="54.8" y="260" transform="rotate(-90 54.8 260)">1</text>
<text x="71.7" y="260" transform="rotate(-90 71.7 260)">1</text>
<text x="80.2" y="260" transform="rotate(-90 80.2 260)">1</text>
<text x="88.6" y="260" transform="rotate(-90 88.6 260)">1</text>
<text x="97.1" y="260" transform="rotate(-90 97.1 260)">1</text>
<text x="116.8" y="260" transform="rotate(-90 116.8 260)">1</text>
<text x="128.1" y="260" transform="rotate(-90 128.1 260)">1</text>
<text x="139.4" y="260" transform="rotate(-90 139.4 260)">1</text>
<text x="150.7" y="260" transform="rotate(-90 150.7 260)">1</text>
</g>
<g font-size="2.5" fill="#f00">
<text x="62.1" y="86">SPI1_NSS_BUS</text>
<text x="62.1" y="100.1">SPI1_MISO_BUS</text>
<text x="39.5" y="123.8">1</text>
<text x="50.2" y="124.1">SPI1_MOSI</text>
<text x="132.6" y="125.5">MOSI_P</text>
<text x="33.3" y="130">1</text>
<text x="37" y="130">SERIAL_DEBUG_OUT</text>
<text x="132.6" y="128.3">MOSI_N</text>
<text x="39.5" y="140.7">1</text>
<text x="51.4" y="141">SPI1_SCK</text>
<text x="132.6" y="142.4">SCK_P</text>
<text x="34.8" y="146.9">1</text>
<text x="39.5" y="146.9">SERIAL_DEBUG_IN</text>
<text x="132.6" y="145.2">SCK_N</text>
<text x="39.5" y="157.6">1</text>
<text x="55.9" y="157.6">TX_EN</text>
<text x="19.8" y="177.4">1</text>
<text x="31.6" y="177.4">SPI1_NSS</text>
<text x="132.6" y="178.8">SPI1_NSS_BUS</text>
<text x="19.8" y="183">1</text>
<text x="26.5" y="183.6">USART2_RTS</text>
<text x="79" y="181.6">SPI1_MISO_BUS</text>
<text x="208.1" y="180.5">SPI1_MISO 1</text>
<text x="208.4" y="186.1">USART2_CTS</text>
<text x="228.1" y="186.4">1</text>
<text x="81.8" y="204.1">TX_EN</text>
<text x="28.2" y="222.5">1</text>
<text x="35" y="223.1">BUFFER_ENn</text>
</g>
<g font-size="2">
<text x="45.2" y="4.1">5</text>
<text x="129.8" y="4.1">4</text>
<text x="214.3" y="4.1">3</text>
<text x="298.9" y="4.1">2</text>
<text x="383.5" y="4.1">1</text>
<text x=".8" y="40">D</text>
<text x="426.5" y="40">D</text>
<text x=".8" y="107">C</text>
<text x="426.5" y="107">C</text>
<text x=".8" y="173.9">B</text>
<text x="426.5" y="173.9">B</text>
<text x=".8" y="240.9">A</text>
<text x="426.5" y="240.9">A</text>
<text x="45.2" y="274.8">5</text>
<text x="129.8" y="274.8">4</text>
<text x="214.3" y="274.8">3</text>
<text x="298.9" y="274.8">2</text>
<text x="383.5" y="274.8">1</text>
</g>
</svg>
